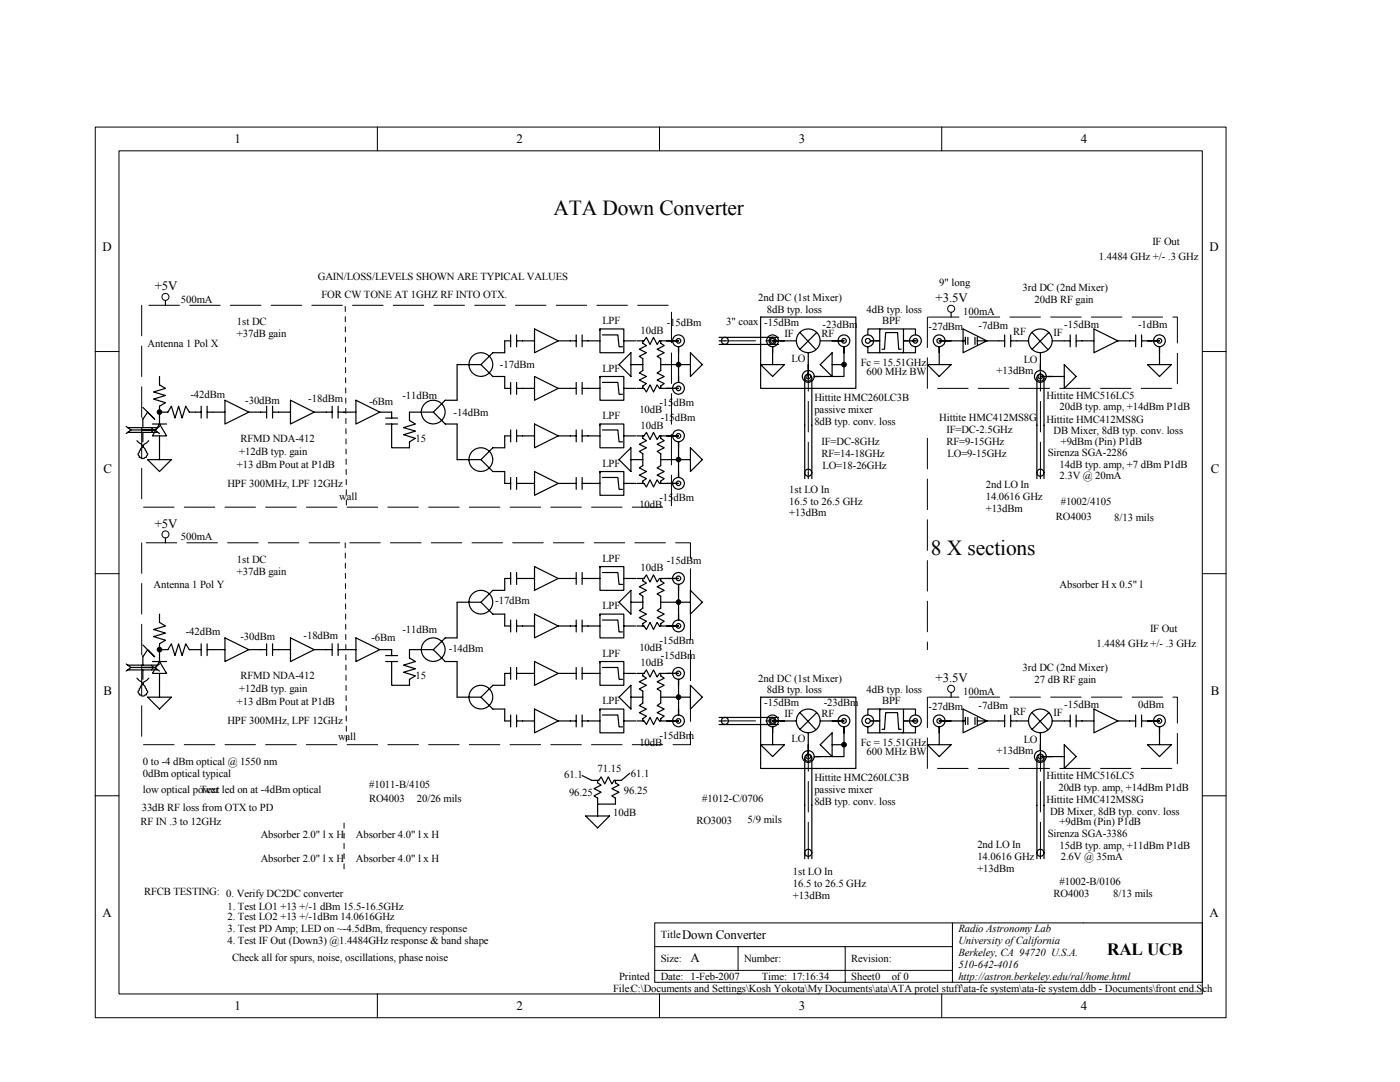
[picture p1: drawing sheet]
<svg xmlns="http://www.w3.org/2000/svg" width="279mm" height="216mm" viewBox="0 0 279 216" stroke-linecap="round" stroke-linejoin="round" font-family="sans-serif">
<g fill="none" stroke="#000" stroke-width=".2">
<path d="M19 25.4h225.7v177.7h-225.7zM23.7 30.1h216.2v168.2h-216.2zM75.3 25.4v4.7M131.6 25.4v4.7M187.9 25.4v4.7M19 70.1h4.7M240 70.1h4.7M19 114.5h4.7M240 114.5h4.7M19 158.8h4.7M240 158.8h4.7M75.3 198.4v4.7"/>
<path d="M130.7 184.1h109.3v11.9h-109.3zM130.7 188.9h59.4M130.7 193.6h59.4M131.6 198.4v4.7M147.3 188.9v4.7M168.7 188.9v7.1M187.9 198.4v4.7M190.1 184.1v11.9"/>
<circle cx="189.8" cy="61.6" r=".7"/>
<circle cx="33" cy="106.6" r=".7"/>
</g>
<g fill="none" stroke="#000" stroke-width=".24">
<path d="M154.2 68h4.7M154.2 69.2v1.2M159.7 66.4l3 3.3M161.3 70.4v2.4M163 66.4l-3.3 3.3M163.7 68h2.4M173.2 68h2.4M173.2 69.2v1.2M175.6 65.6h4.7v4.8h-4.7zM176 69.7h.5l.3-3.3h2.3l.3 3.3h.4M180.3 68h2.6M182.7 69.2v1.2"/>
<path d="M185.1 72.8h4.7l-2.4 2.3zM187.4 68h5.3v-.7v1.4M187.4 69.2v3.6M189.8 62.3v1M192.2 65.6l4.7 2.4-4.7 2.4zM193.2 67.3v1.4M194.6 67.3v1.4M195 67.3v.7h4.3M195 68v.7M212.4 68h1.2M213.6 66.8v2.4M214.8 68h3.5"/>
<path d="M214.8 66.8v2.4M218.3 65.6l4.8 2.4-4.8 2.4zM223.1 68h3.5M226.6 66.8v2.4M227.8 68h3.6M227.8 66.8v2.4M231.4 69.2v1.2M25.2 85.1l.9 .7h4.8M25.4 85.3h6M25.4 86.3h6M26.1 85.8l-.9 .7M27.3 87.9l1 .8 1.2 1.8-.3 .8h-.2l-.3 .2h-.4l-.3-.2h-.2l-.2-.8 .2-.2 .2-.7 .5-.5 .2-.4 1-.8"/>
<path d="M28.5 83.4v1.9M28.5 86.3v1.9M30.9 85.8l.9 .7M31.8 85.1l-.9 .7M33 107.4v.9M100.7 117.8h-2.3l-2.4 2.4h-4.8M100.7 115.4h1.2M101.9 114.2v2.4M103.1 115.4h3.6M103.1 114.2v2.4M106.7 113.1l4.7 2.3-4.7 2.4zM111.4 115.4h3.6"/>
<path d="M115 114.2v2.4M116.2 115.4h1.2M116.2 114.2v2.4M28.3 133.2h2.3l-.4 .5M28.5 128.7l2.4 2.4-1.4-1.5-1 1.5M29.5 139.1h4.7l-2.4 2.4zM30.2 132.7l.4 .5h-1.9M30.4 132h2.9M31.8 132l1.5 2.4h-2.9zM31.8 122.5v1.7l1.2 .7-2.4 .7 2.4 .7-2.4 .7 2.4 .7-1.2 .8v3.5M31.8 129.6h1.7l.7-1.1 .7 2.3 .7-2.3 .7 2.3 .8-2.3 .7 1.1h2.4M31.8 134.4v4.7"/>
<path d="M40.2 128.5v2.3M41.3 129.6h3.6M41.3 128.5v2.3M44.9 127.3l4.8 2.3-4.8 2.4zM49.7 129.6h3.5M53.2 128.5v2.3M54.4 129.6h3.6M54.4 128.5v2.3M58 127.3l4.7 2.3-4.7 2.4zM62.7 129.6h3.6M66.3 128.5v2.3M67.5 129.6h3.5"/>
<path d="M67.5 128.5v2.3M71 127.3l4.8 2.3-4.8 2.4zM75.8 129.6h2.4M86.5 129.6l2.4 2.4h2.3M91.2 127.3h-2.3l-2.4 2.3h-4.8M96 120.2l2.4 2.3h2.3"/>
<circle cx="154.2" cy="68" r=".47"/>
<circle cx="154.2" cy="68" r="1.18"/>
<circle cx="161.3" cy="68" r="2.37"/>
<circle cx="173.2" cy="68" r=".47"/>
<circle cx="173.2" cy="68" r="1.18"/>
<circle cx="182.7" cy="68" r=".47"/>
<circle cx="182.7" cy="68" r="1.18"/>
<circle cx="187.4" cy="68" r="1.18"/>
<circle cx="187.4" cy="68" r=".47"/>
<circle cx="231.4" cy="68" r=".47"/>
<circle cx="231.4" cy="68" r="1.18"/>
<circle cx="86.5" cy="129.6" r="2.36"/>
<circle cx="96" cy="120.2" r="2.37"/>
</g>
<circle cx="173.2" cy="68" r=".47" fill="#fff" stroke="#000" stroke-width=".2"/>
<g fill="none" stroke="#000" stroke-width=".24">
<path d="M33 60v.9M31.8 75.1v1.7l1.2 .7-2.4 .7 2.4 .7-2.4 .7 2.4 .8-1.2 .7v3.5M44.9 79.9l4.8 2.3-4.8 2.4zM58 79.9l4.7 2.3-4.7 2.4zM71 79.9l4.8 2.3-4.8 2.4zM96 72.8l2.4 2.3h2.3v2.4h1.2M101.9 68h-1.2v2.4h-2.3l-2.4 2.4h-4.8v7.1h-2.3l-2.4 2.3h-4.8M101.9 66.8v2.4M101.9 76.3v2.4M103.1 66.8v2.4M103.1 76.3v2.4M103.1 68h3.6"/>
<path d="M103.1 77.5h3.6M106.7 65.6l4.7 2.4-4.7 2.4zM106.7 75.1l4.7 2.4-4.7 2.4zM111.4 68h3.6M111.4 77.5h3.6M115 66.8v2.4M115 76.3v2.4M116.2 66.8v2.4M116.2 76.3v2.4M116.2 68h3.5M116.2 77.5h3.5M119.7 65.6h4.8v4.8h-4.8z"/>
<path d="M119.7 75.1h4.8v4.8h-4.8zM120.2 66.8h3.1l.2 2.4h.7M120.2 76.3h3.1l.2 2.4h.7M124.5 68h2.4M124.5 77.5h2.4M151.8 63.3h19v14.2h-19zM151.8 72.8h4.8l-2.4 2.3zM154.2 70.4v2.4M161.3 72.8v2.3M166.1 68h2.3M166.1 72.8h2.3M166.1 70.4v4.7l-2.4-2.3z"/>
<path d="M168.4 69.2v5.9h-5.9M173.2 70.4h2.4M175.6 65.6h-2.4v1.2M180.1 70.4h2.6M180.3 65.6h2.4v1.2M199.3 68h1.2M200.5 66.8v2.4M201.7 68h3.6M201.7 66.8v2.4M206 66.4l3.1 3.3M207.6 75.1h4.8M207.6 70.4v3.5"/>
<path d="M209.3 66.4l-3.3 3.3M210 68h2.4M212.4 72.8l2.4 2.3-2.4 2.4zM229 72.8h4.8l-2.4 2.3zM231.4 70.4v2.4M28.3 85.8h2.3l-.4 .5M28.5 81.3l2.4 2.4-1.4-1.5-1 1.5M29.5 91.7h4.7l-2.4 2.4zM30.2 85.3l.4 .5h-1.9M30.4 84.6h2.9M31.8 84.6l1.5 2.4h-2.9zM31.8 82.2h1.7l.7-1.1 .7 2.3 .7-2.3 .7 2.3 .8-2.3 .7 1.1h2.4"/>
<path d="M31.8 87v4.7M40.2 81.1v2.3M41.3 82.2h3.6M41.3 81.1v2.3M49.7 82.2h3.5M53.2 81.1v2.3M54.4 82.2h3.6M54.4 81.1v2.3M62.7 82.2h3.6M66.3 81.1v2.3M67.5 82.2h3.5M67.5 81.1v2.3"/>
<path d="M75.8 82.2h2.4v1.2M77 84.6h2.3M77 83.4h2.3M78.2 84.6v1.2M86.5 82.2l2.4 2.4h2.3v7.1h4.8l2.4-2.4h2.3v-2.3h1.2M96 91.7l2.4 2.4h2.3v2.4h1.2M101.9 85.8v2.4M101.9 95.3v2.3M103.1 85.8v2.4M103.1 95.3v2.3M103.1 87h3.6M103.1 96.5h3.6"/>
<path d="M106.7 84.6l4.7 2.4-4.7 2.3zM106.7 94.1l4.7 2.4-4.7 2.3zM111.4 87h3.6M111.4 96.5h3.6M115 85.8v2.4M115 95.3v2.3M116.2 85.8v2.4M116.2 95.3v2.3M116.2 87h3.5M116.2 96.5h3.5M119.7 84.6h4.8v4.7h-4.8zM119.7 94.1h4.8v4.7h-4.8z"/>
<path d="M120.2 85.8h3.1l.2 2.4h.7M120.2 95.3h3.1l.2 2.3h.7M123.5 91.7l2.4-2.4v4.8zM124.5 87h2.4M124.5 96.5h2.4M125.9 91.7h2.4M100.7 115.4v2.4M117.4 115.4h2.3M119.7 113.1h4.8v4.7h-4.8zM120.2 114.2h3.1l.2 2.4h.7M124.5 115.4h2.4M133 115.4h2.4"/>
<path d="M135.4 116.6v7.1M137.8 117.8l2.4 2.4-2.4 2.3zM25.2 132.5l.9 .7h4.8M25.4 132.7h6M25.4 133.7h6M26.1 133.2l-.9 .7M27.3 135.3l.5 .5 .5 .2 1.2 1.9-.3 .7h-.2l-.3 .3h-.4l-.3-.3h-.2l-.2-.7 .2-.2 .2-.7 .7-1 .5-.2 .5-.5M28.5 130.8v1.9M28.5 133.7v1.9M30.9 133.2l.9 .7M31.8 132.5l-.9 .7M91.2 132v7.1h4.8l2.4-2.4h2.3v-2.3h1.2"/>
<path d="M91.2 120.2v7.1M96 139.1l2.4 2.4h2.3v2.4h1.2M100.7 122.5v2.4h1.2M101.9 123.7v2.4M101.9 133.2v2.4M103.1 124.9h3.6M103.1 123.7v2.4M103.1 133.2v2.4M103.1 134.4h3.6M106.7 122.5l4.7 2.4-4.7 2.4zM106.7 132l4.7 2.4-4.7 2.3zM111.4 124.9h3.6"/>
<path d="M111.4 134.4h3.6M115 123.7v2.4M115 133.2v2.4M116.2 124.9h3.5M116.2 123.7v2.4M116.2 133.2v2.4M116.2 134.4h3.5M119.7 122.5h4.8v4.8h-4.8zM119.7 132h4.8v4.7h-4.8zM120.2 123.7h3.1l.2 2.4h.7M120.2 133.2h3.1l.2 2.4h.7M124.5 124.9h2.4"/>
<path d="M124.5 134.4h2.4M133 124.9h2.4M133 134.4h2.4M135.4 139.1h2.4M135.4 135.6v7.1M135.4 120.2h2.4M137.8 136.7l2.4 2.4-2.4 2.4zM189.8 138.2v.9M101.9 142.7v2.3M103.1 142.7v2.3M103.1 143.9h3.6M106.7 141.5l4.7 2.4-4.7 2.3z"/>
<path d="M111.4 143.9h3.6M115 142.7v2.3M116.2 142.7v2.3M116.2 143.9h3.5M119.7 141.5h4.8v4.7h-4.8zM120.2 142.7h3.1l.2 2.3h.7M124.5 143.9h2.4M133 143.9h2.4M154.2 143.9h4.7M154.2 145v1.2M159.7 142.2l3 3.3M161.3 146.2v2.4"/>
<path d="M163 142.2l-3.3 3.3M163.7 143.9h2.4M173.2 143.9h2.4M173.2 145v1.2M175.6 141.5h4.7v4.7h-4.7zM176 145.5h.5l.3-3.3h2.3l.3 3.3h.4M180.3 143.9h2.6M182.7 145v1.2M185.1 148.6h4.7l-2.4 2.4zM187.4 143.9h5.3v-.7v1.4M187.4 145v3.6M192.2 141.5l4.7 2.4-4.7 2.3z"/>
<path d="M193.2 143.2v1.4M194.6 143.2v1.4M195 143.2v.7h4.3M195 143.9v.7M212.4 143.9h1.2M213.6 142.7v2.3M214.8 143.9h3.5M214.8 142.7v2.3M218.3 141.5l4.8 2.4-4.8 2.3zM223.1 143.9h3.5M226.6 142.7v2.3M227.8 143.9h3.6"/>
<path d="M227.8 142.7v2.3M231.4 145v1.2"/>
<circle cx="96" cy="72.7" r="2.37"/>
<circle cx="161.3" cy="75.1" r=".47"/>
<circle cx="161.3" cy="75.1" r="1.18"/>
<circle cx="168.4" cy="68" r="1.18"/>
<circle cx="168.4" cy="68" r=".47"/>
<circle cx="207.6" cy="68" r="2.36"/>
<circle cx="207.6" cy="75.1" r="1.18"/>
<circle cx="207.6" cy="75.1" r=".47"/>
<circle cx="86.5" cy="82.2" r="2.37"/>
<circle cx="96" cy="91.7" r="2.37"/>
<circle cx="135.4" cy="115.4" r=".46"/>
<circle cx="135.4" cy="115.4" r="1.18"/>
<circle cx="96" cy="139.1" r="2.37"/>
<circle cx="135.4" cy="134.4" r=".46"/>
<circle cx="135.4" cy="124.9" r=".46"/>
<circle cx="135.4" cy="124.9" r="1.18"/>
<circle cx="135.4" cy="134.4" r="1.18"/>
<circle cx="135.4" cy="143.9" r=".46"/>
<circle cx="135.4" cy="143.8" r="1.18"/>
<circle cx="154.2" cy="143.9" r=".47"/>
<circle cx="154.2" cy="143.8" r="1.18"/>
<circle cx="161.3" cy="143.8" r="2.37"/>
<circle cx="173.2" cy="143.9" r=".47"/>
<circle cx="173.2" cy="143.8" r="1.18"/>
<circle cx="182.7" cy="143.9" r=".47"/>
<circle cx="182.7" cy="143.8" r="1.18"/>
<circle cx="187.4" cy="143.8" r="1.18"/>
<circle cx="187.4" cy="143.9" r=".47"/>
<circle cx="231.4" cy="143.9" r=".47"/>
<circle cx="231.4" cy="143.8" r="1.18"/>
</g>
<path d="M28.3 60.9v40.3h105.7v-40.3h-105.7M185.1 63.3v14.2h49.9v-14.2h-49.9M28.3 108.3v40.3h109.5v-40.3h-109.5" fill="none" stroke="#000" stroke-width=".2" stroke-dasharray="6.1 2"/>
<g fill="none" stroke="#000" stroke-width=".2">
<circle cx="33" cy="59.2" r=".7"/>
<circle cx="189.8" cy="137.4" r=".7"/>
</g>
<circle cx="173.2" cy="143.8" r=".47" fill="#fff" stroke="#000" stroke-width=".2"/>
<g fill="none" stroke="#000" stroke-width=".24">
<path d="M125.9 70.4v4.7l-2.4-2.3zM125.9 72.8h2.4M127.1 77.5h1.4l.5 .7 .7-1.4 .7 1.4 .7-1.4 .5 .7h3.8M127.1 68h1.4l.5-.7 .7 1.4 .7-1.4 .7 1.4 .5-.7h3.8M128.3 68v.5l.7 .5-1.4 .7 1.4 .7-1.4 .7 .7 .5v2.3l-.7 .5 1.4 .7-1.4 .7 1.4 .7-.7 .5v.5M131.9 68v.5l.7 .5-1.5 .7 1.5 .7-1.5 .7 .8 .5v2.3l-.8 .5 1.5 .7-1.5 .7 1.5 .7-.7 .5v.5M131.9 72.8h5.9M135.4 69.2v7.1M137.8 70.4l2.4 2.4-2.4 2.3zM143.5 67.3h11.9M143.5 68.7h11.9M143.5 68h1.2"/>
<path d="M154.2 68h1.2M160.6 75.4v20.1M161.3 74.2v1.2M162 75.4v20.1M206.9 75.4v20.1M207.6 74.2v1.2M208.4 75.4v20.1M81.7 82.2v1.7l1.2 .7-2.4 .7 2.4 .7-2.4 .7 2.4 .8-1.2 .7v1.1h-3.5v-3.5M127.1 96.5h1.4l.5 .7 .7-1.5 .7 1.5 .7-1.5 .5 .8h3.8M127.1 87h1.4l.5-.7 .7 1.4 .7-1.4 .7 1.4 .5-.7h3.8M128.3 87v.5l.7 .4-1.4 .8 1.4 .6-1.4 .8 .7 .4v2.4l-.7 .5 1.4 .7-1.4 .7 1.4 .7-.7 .5v.5M131.9 87v.5l.7 .4-1.5 .8 1.5 .6-1.5 .8 .8 .4v2.4l-.8 .5 1.5 .7-1.5 .7 1.5 .7-.7 .5v.5"/>
<path d="M131.9 91.7h5.9M135.4 88.2v7.1M137.8 89.3l2.4 2.4-2.4 2.4zM161.3 94.3v1.2M207.6 94.3v1.2M125.9 117.8v4.7l-2.4-2.3zM127.1 115.4h1.4l.5-.7 .7 1.4 .7-1.4 .7 1.4 .5-.7h1.4M128.3 115.4v.5l.7 .5-1.4 .7 1.4 .7-1.4 .7 .7 .5v2.4l-.7 .4 1.4 .7-1.4 .7 1.4 .8-.7 .4v.5M131.9 115.4v.5l.7 .5-1.5 .7 1.5 .7-1.5 .7 .8 .5v2.4l-.8 .4 1.5 .7-1.5 .7 1.5 .8-.7 .4v.5M77 132h2.3M77 130.8h2.3M78.2 129.6v1.2"/>
<path d="M81.7 129.6v1.7l1.2 .7-2.4 .7 2.4 .7-2.4 .7 2.4 .8-1.2 .7v1.1h-3.5v-4.7M125.9 136.7v4.8l-2.4-2.4zM125.9 139.1h2.4M125.9 120.2h2.4M127.1 134.4h1.4l.5-.7 .7 1.4 .7-1.4 .7 1.4 .5-.7h1.4M127.1 124.9h1.4l.5 .7 .7-1.4 .7 1.4 .7-1.4 .5 .7h1.4M128.3 134.4v.5l.7 .4-1.4 .7 1.4 .7-1.4 .8 .7 .4v2.4l-.7 .5 1.4 .7-1.4 .7 1.4 .7-.7 .5v.5M131.9 134.4v.5l.7 .4-1.5 .7 1.5 .7-1.5 .8 .8 .4v2.4l-.8 .5 1.5 .7-1.5 .7 1.5 .7-.7 .5v.5M131.9 139.1h3.5M131.9 120.2h3.5M151.8 139.1h19v14.2h-19zM119.3 155.7v.5l.7 .5-1.5 .7 1.5 .7-1.5 .7 .8 .5v3.5"/>
<path d="M122.8 155.7v.5l.7 .5-1.4 .7 1.4 .7-1.4 .7 .7 .5v1.2h-3.5M125.7 154.3l-1.7 1.4h-1.4l-.5 .7-.7-1.4-.7 1.4-.7-1.4-.5 .7h-1.4l-1.9-.9M127.1 143.9h1.4l.5 .7 .7-1.4 .7 1.4 .7-1.4 .5 .7h1.4M143.5 143.9h1.2M143.5 143.2h11.9M143.5 144.6h11.9M151.8 148.6h4.8l-2.4 2.4zM154.2 143.9h1.2M154.2 146.2v2.4M160.6 151.2v20.2M161.3 148.6v2.6M162 151.2v20.2"/>
<path d="M166.1 143.9h2.3M166.1 148.6h2.3M166.1 146.2v4.8l-2.4-2.4zM168.4 145v6h-5.9M173.2 146.2h2.4M175.6 141.5h-2.4v1.2M180.1 146.2h2.6M180.3 141.5h2.4v1.2M199.3 143.9h1.2M200.5 142.7v2.3M201.7 143.9h3.6M201.7 142.7v2.3"/>
<path d="M206 142.2l3.1 3.3M206.9 151.2v20.2M207.6 151h4.8M207.6 146.2v3.6M207.6 150v1.2M208.4 151.2v20.2M209.3 142.2l-3.3 3.3M210 143.9h2.4M212.4 148.6l2.4 2.4-2.4 2.3zM229 148.6h4.8l-2.4 2.4zM231.4 146.2v2.4M116.9 162.8h4.7l-2.3 2.4z"/>
<path d="M161.3 170.2v1.2M207.6 170.2v1.2"/>
<circle cx="135.4" cy="68" r=".46"/>
<circle cx="135.4" cy="77.5" r=".46"/>
<circle cx="135.4" cy="77.5" r="1.18"/>
<circle cx="135.4" cy="68" r="1.18"/>
<circle cx="144.7" cy="68" r=".7"/>
<circle cx="154.2" cy="68" r=".7"/>
<circle cx="161.3" cy="75.4" r=".7"/>
<circle cx="207.6" cy="75.4" r=".7"/>
<circle cx="135.4" cy="87" r=".46"/>
<circle cx="135.4" cy="96.4" r="1.18"/>
<circle cx="135.4" cy="87" r="1.18"/>
<circle cx="135.4" cy="96.4" r=".46"/>
<circle cx="161.3" cy="94.3" r=".7"/>
<circle cx="207.6" cy="94.3" r=".7"/>
<circle cx="144.7" cy="143.9" r=".7"/>
<circle cx="154.2" cy="143.9" r=".7"/>
<circle cx="161.3" cy="151" r=".47"/>
<circle cx="161.3" cy="151.2" r=".7"/>
<circle cx="161.3" cy="151" r="1.18"/>
<circle cx="168.4" cy="143.8" r="1.18"/>
<circle cx="168.4" cy="143.9" r=".47"/>
<circle cx="207.6" cy="143.8" r="2.36"/>
<circle cx="207.6" cy="151" r="1.18"/>
<circle cx="207.6" cy="151" r=".47"/>
<circle cx="207.6" cy="151.2" r=".7"/>
<circle cx="161.3" cy="170.2" r=".7"/>
<circle cx="207.6" cy="170.2" r=".7"/>
</g>
<path d="M144.7 68h9.5M161.3 94.3v-18.9M185.1 87.5v42.1M207.6 94.3v-18.9M185.1 139.1v14.2h49.9v-14.2h-49.9M144.7 143.8h9.5M161.3 170.2v-19M207.6 170.2v-19" fill="none" stroke="#000" stroke-width=".2" stroke-dasharray="6.1 2"/>
<g fill="#000" stroke="#000" stroke-width=".2">
<circle cx="135.4" cy="72.7" r=".46"/>
<circle cx="168.4" cy="72.7" r=".47"/>
<circle cx="31.8" cy="82.2" r=".47"/>
<circle cx="135.4" cy="91.7" r=".46"/>
<circle cx="31.8" cy="129.6" r=".47"/>
<circle cx="135.4" cy="139.1" r=".46"/>
<circle cx="135.4" cy="120.1" r=".46"/>
<circle cx="168.4" cy="148.6" r=".47"/>
</g>
<path d="M68.9 61.2l.2 40M68.9 108.3l.2 40.3M68.7 164.2v9.5" fill="none" stroke="#000" stroke-width=".2" stroke-dasharray="1 1 1 1 1 1 1 1"/>
<g font-size="4.3">
<text x="110.5" y="42.9">ATA Down Converter</text>
<text x="185.8" y="110.7">8 X sections</text>
</g>
<text font-size="3.4" x="221" y="190.5">RAL UCB</text>
<g font-size="2.6">
<text x="46.8" y="28.5">1</text>
<text x="103.1" y="28.5">2</text>
<text x="159.4" y="28.5">3</text>
<text x="215.7" y="28.5">4</text>
<text x="20.4" y="50.1">D</text>
<text x="241.4" y="50.1">D</text>
<text x="30.9" y="57.9">+5V</text>
<text x="186.7" y="60.3">+3.5V</text>
<text x="20.7" y="94.4">C</text>
<text x="241.6" y="94.4">C</text>
<text x="30.9" y="105.3">+5V</text>
<text x="186.7" y="136.1">+3.5V</text>
<text x="20.7" y="138.7">B</text>
<text x="241.6" y="138.7">B</text>
<text x="20.4" y="183">A</text>
<text x="241.4" y="183">A</text>
<text x="136.1" y="187.3">Down Converter</text>
<text x="137.8" y="192">A</text>
<text x="46.8" y="201.5">1</text>
<text x="103.1" y="201.5">2</text>
<text x="159.4" y="201.5">3</text>
<text x="215.7" y="201.5">4</text>
</g>
<g font-size="2.1">
<text x="219.3" y="51.9">1.4484 GHz +/- .3 GHz</text>
<text x="230" y="48.8">IF Out</text>
<text x="63.4" y="55.9">GAIN/LOSS/LEVELS SHOWN ARE TYPICAL VALUES</text>
<text x="64.2" y="59.5">FOR CW TONE AT 1GHZ RF INTO OTX.</text>
<text x="187.5" y="57.1">9&quot; long</text>
<text x="204.1" y="58">3rd DC (2nd Mixer)</text>
<text x="36.1" y="60.4">500mA</text>
<text x="47.3" y="64.9">1st DC</text>
<text x="120.2" y="64.7">LPF</text>
<text x="133.1" y="65.1">-15dBm</text>
<text x="144.9" y="64.9">3&quot; coax</text>
<text x="151.3" y="60.2">2nd DC (1st Mixer)</text>
<text x="152.5" y="65.1">-15dBm</text>
<text x="153" y="62.5">8dB typ. loss</text>
<text x="164.2" y="65.4">-23dBm</text>
<text x="173" y="62.5">4dB typ. loss</text>
<text x="176" y="64.7">BPF</text>
<text x="185.3" y="65.8">-27dBm</text>
<text x="192.2" y="62.8">100mA</text>
<text x="195.3" y="65.6">-7dBm</text>
<text x="206.5" y="60.4">20dB RF gain</text>
<text x="212.4" y="65.4">-15dBm</text>
<text x="227.1" y="65.4">-1dBm</text>
<text x="29.5" y="69.2">Antenna 1 Pol X</text>
<text x="47.3" y="67.3">+37dB gain</text>
<text x="127.8" y="66.6">10dB</text>
<text x="156.6" y="67.3">IF</text>
<text x="163.9" y="67.3">RF</text>
<text x="202.2" y="66.8">RF</text>
<text x="210.3" y="67">IF</text>
<text x="99.8" y="73.4">-17dBm</text>
<text x="120.2" y="74.1">LPF</text>
<text x="158" y="72.2">LO</text>
<text x="171.8" y="73">Fc = 15.51GHz</text>
<text x="173" y="74.9">600 MHz BW</text>
<text x="198.9" y="74.6">+13dBm</text>
<text x="204.3" y="72.5">LO</text>
<text x="38" y="79.4">-42dBm</text>
<text x="48.9" y="80.5">-30dBm</text>
<text x="61.5" y="80.3">-18dBm</text>
<text x="73.7" y="80.8">-6Bm</text>
<text x="80.3" y="79.6">-11dBm</text>
<text x="90.5" y="82.9">-14dBm</text>
<text x="120.2" y="83.6">LPF</text>
<text x="127.6" y="82.4">10dB</text>
<text x="131.6" y="81">-15dBm</text>
<text x="162.5" y="82.4">passive mixer</text>
<text x="162.5" y="80.1">Hittite HMC260LC3B</text>
<text x="208.8" y="79.6">Hittite HMC516LC5</text>
<text x="211.5" y="81.7">20dB typ. amp, +14dBm P1dB</text>
<text x="48" y="88.1">RFMD NDA-412</text>
<text x="82.9" y="88.1">15</text>
<text x="127.8" y="85.5">10dB</text>
<text x="131.9" y="84.1">-15dBm</text>
<text x="162.5" y="84.8">8dB typ. conv. loss</text>
<text x="163.9" y="88.8">IF=DC-8GHz</text>
<text x="187.5" y="84.1">Hittite HMC412MS8G</text>
<text x="188.9" y="86.5">IF=DC-2.5GHz</text>
<text x="188.9" y="88.8">RF=9-15GHz</text>
<text x="208.8" y="84.3">Hittite HMC412MS8G</text>
<text x="210.3" y="86.7">DB Mixer, 8dB typ. conv. loss</text>
<text x="211.7" y="88.8">+9dBm (Pin) P1dB</text>
<text x="47.3" y="93.3">+13 dBm Pout at P1dB</text>
<text x="47.8" y="90.7">+12dB typ. gain</text>
<text x="120.2" y="93.1">LPF</text>
<text x="163.9" y="91.2">RF=14-18GHz</text>
<text x="164.2" y="93.6">LO=18-26GHz</text>
<text x="189.1" y="91.2">LO=9-15GHz</text>
<text x="209.1" y="91">Sirenza SGA-2286</text>
<text x="211.5" y="95.5">2.3V @ 20mA</text>
<text x="211.5" y="93.3">14dB typ. amp, +7 dBm P1dB</text>
<text x="45.4" y="97.1">HPF 300MHz, LPF 12GHz</text>
<text x="67.7" y="99.7">wall</text>
<text x="127.6" y="101.4">10dB</text>
<text x="131.6" y="100">-15dBm</text>
<text x="157.5" y="98.3">1st LO In</text>
<text x="157.5" y="100.7">16.5 to 26.5 GHz</text>
<text x="196.7" y="99.7">14.0616 GHz</text>
<text x="196.7" y="97.4">2nd LO In</text>
<text x="211.7" y="100.7">#1002/4105</text>
<text x="36.1" y="107.8">500mA</text>
<text x="157.5" y="103.1">+13dBm</text>
<text x="196.7" y="102.1">+13dBm</text>
<text x="210.7" y="103.8">RO4003</text>
<text x="222.4" y="104">8/13 mils</text>
<text x="47.3" y="112.3">1st DC</text>
<text x="120.2" y="112.1">LPF</text>
<text x="127.8" y="114">10dB</text>
<text x="133.1" y="112.5">-15dBm</text>
<text x="30.6" y="117.3">Antenna 1 Pol Y</text>
<text x="47.3" y="114.7">+37dB gain</text>
<text x="211.5" y="117.3">Absorber H x 0.5&quot; l</text>
<text x="98.8" y="120.6">-17dBm</text>
<text x="120.2" y="121.5">LPF</text>
<text x="37.1" y="126.8">-42dBm</text>
<text x="48" y="127.7">-30dBm</text>
<text x="60.6" y="127.5">-18dBm</text>
<text x="74.1" y="128">-6Bm</text>
<text x="80.3" y="126.3">-11dBm</text>
<text x="89.6" y="130.1">-14dBm</text>
<text x="120.2" y="131">LPF</text>
<text x="127.6" y="129.8">10dB</text>
<text x="131.6" y="128.4">-15dBm</text>
<text x="131.9" y="131.5">-15dBm</text>
<text x="218.8" y="129.1">1.4484 GHz +/- .3 GHz</text>
<text x="229.5" y="126">IF Out</text>
<text x="48" y="135.5">RFMD NDA-412</text>
<text x="82.9" y="135.5">15</text>
<text x="127.8" y="132.9">10dB</text>
<text x="151.3" y="136">2nd DC (1st Mixer)</text>
<text x="204.1" y="133.9">3rd DC (2nd Mixer)</text>
<text x="206.5" y="136.2">27 dB RF gain</text>
<text x="47.3" y="140.7">+13 dBm Pout at P1dB</text>
<text x="47.8" y="138.1">+12dB typ. gain</text>
<text x="120.2" y="140.5">LPF</text>
<text x="152.5" y="141">-15dBm</text>
<text x="153" y="138.4">8dB typ. loss</text>
<text x="156.6" y="143.1">IF</text>
<text x="163.9" y="143.1">RF</text>
<text x="164.4" y="141">-23dBm</text>
<text x="173" y="138.4">4dB typ. loss</text>
<text x="176" y="140.5">BPF</text>
<text x="185.3" y="141.7">-27dBm</text>
<text x="192.2" y="138.6">100mA</text>
<text x="195.3" y="141.5">-7dBm</text>
<text x="202.2" y="142.6">RF</text>
<text x="210.3" y="142.9">IF</text>
<text x="212.4" y="141.2">-15dBm</text>
<text x="227.1" y="141.2">0dBm</text>
<text x="45.4" y="144.5">HPF 300MHz, LPF 12GHz</text>
<text x="67.5" y="147.6">wall</text>
<text x="127.6" y="148.8">10dB</text>
<text x="131.6" y="147.4">-15dBm</text>
<text x="158" y="148.1">LO</text>
<text x="171.8" y="148.8">Fc = 15.51GHz</text>
<text x="204.3" y="148.3">LO</text>
<text x="28.5" y="152.6">0 to -4 dBm optical @ 1550 nm</text>
<text x="28.5" y="155">0dBm optical typical</text>
<text x="112.6" y="155.2">61.1</text>
<text x="119.3" y="154">71.15</text>
<text x="125.9" y="155">61.1</text>
<text x="162.5" y="155.9">Hittite HMC260LC3B</text>
<text x="173" y="150.7">600 MHz BW</text>
<text x="198.9" y="150.5">+13dBm</text>
<text x="208.8" y="155.4">Hittite HMC516LC5</text>
<text x="28.3" y="161.8">33dB RF loss from OTX to PD</text>
<text x="28.5" y="158.3">low optical power led on at -4dBm optical</text>
<text x="39.9" y="158.3">Text</text>
<text x="73.7" y="157.3">#1011-B/4105</text>
<text x="73.7" y="159.9">RO4003</text>
<text x="83.2" y="159.9">20/26 mils</text>
<text x="113.6" y="158.8">96.25</text>
<text x="124.5" y="158.5">96.25</text>
<text x="140.2" y="159.9">#1012-C/0706</text>
<text x="162.5" y="158.3">passive mixer</text>
<text x="162.5" y="160.7">8dB typ. conv. loss</text>
<text x="208.8" y="160.2">Hittite HMC412MS8G</text>
<text x="211.2" y="157.8">20dB typ. amp, +14dBm P1dB</text>
<text x="28" y="164.7">RF IN .3 to 12GHz</text>
<text x="52" y="167.3">Absorber 2.0&quot; l x H</text>
<text x="71" y="167.3">Absorber 4.0&quot; l x H</text>
<text x="122.4" y="162.8">10dB</text>
<text x="139" y="164.4">RO3003</text>
<text x="149.2" y="164.2">5/9 mils</text>
<text x="209.1" y="167">Sirenza SGA-3386</text>
<text x="209.6" y="162.5">DB Mixer, 8dB typ. conv. loss</text>
<text x="211.5" y="164.7">+9dBm (Pin) P1dB</text>
<text x="52" y="172">Absorber 2.0&quot; l x H</text>
<text x="71" y="172">Absorber 4.0&quot; l x H</text>
<text x="195.1" y="171.6">14.0616 GHz</text>
<text x="195.1" y="169.2">2nd LO In</text>
<text x="195.1" y="173.9">+13dBm</text>
<text x="211.5" y="169.4">15dB typ. amp, +11dBm P1dB</text>
<text x="211.7" y="171.6">2.6V @ 35mA</text>
<text x="28.7" y="178.7">RFCB TESTING: 0. Verify DC2DC converter</text>
<text x="158.2" y="174.6">1st LO In</text>
<text x="158.2" y="179.4">+13dBm</text>
<text x="158.2" y="177">16.5 to 26.5 GHz</text>
<text x="210.3" y="178.9">RO4003</text>
<text x="211.5" y="176.5">#1002-B/0106</text>
<text x="222.2" y="178.9">8/13 mils</text>
<text x="45.4" y="183.6">2. Test LO2 +13 +/-1dBm 14.0616GHz</text>
<text x="45.4" y="181.5">1. Test LO1 +13 +/-1 dBm 15.5-16.5GHz</text>
<text x="45.4" y="186">3. Test PD Amp; LED on ~-4.5dBm, frequency response</text>
<text x="45.4" y="188.4">4. Test IF Out (Down3) @1.4484GHz response &amp; band shape</text>
<text x="46.3" y="191.7">Check all for spurs, noise, oscillations, phase noise</text>
<text x="131.9" y="187.2">Title</text>
<text x="131.9" y="191.9">Size:</text>
<text x="148.5" y="191.9">Number:</text>
<text x="169.9" y="191.9">Revision:</text>
<text x="191.3" y="186">Radio Astronomy Lab</text>
<text x="191.3" y="188.4">University of California</text>
<text x="191.3" y="190.8">Berkeley, CA 94720 U.S.A.</text>
<text x="122.4" y="197.9">File:C:\Documents and Settings\Kosh Yokota\My Documents\ata\ATA protel stuff\ata-fe system\ata-fe system.ddb - Documents\front end.S</text>
<text x="123.5" y="195.5">Printed</text>
<text x="131.9" y="195.5">Date: 1-Feb-2007</text>
<text x="152.1" y="195.5">Time: 17:16:34</text>
<text x="169.9" y="195.5">Sheet0</text>
<text x="178" y="195.5">of 0</text>
<text x="191.3" y="193.1">510-642-4016</text>
<text x="191.3" y="195.5">http://astron.berkeley.edu/ral/home.html</text>
<text x="240" y="197.9">ch</text>
</g>
</svg>
